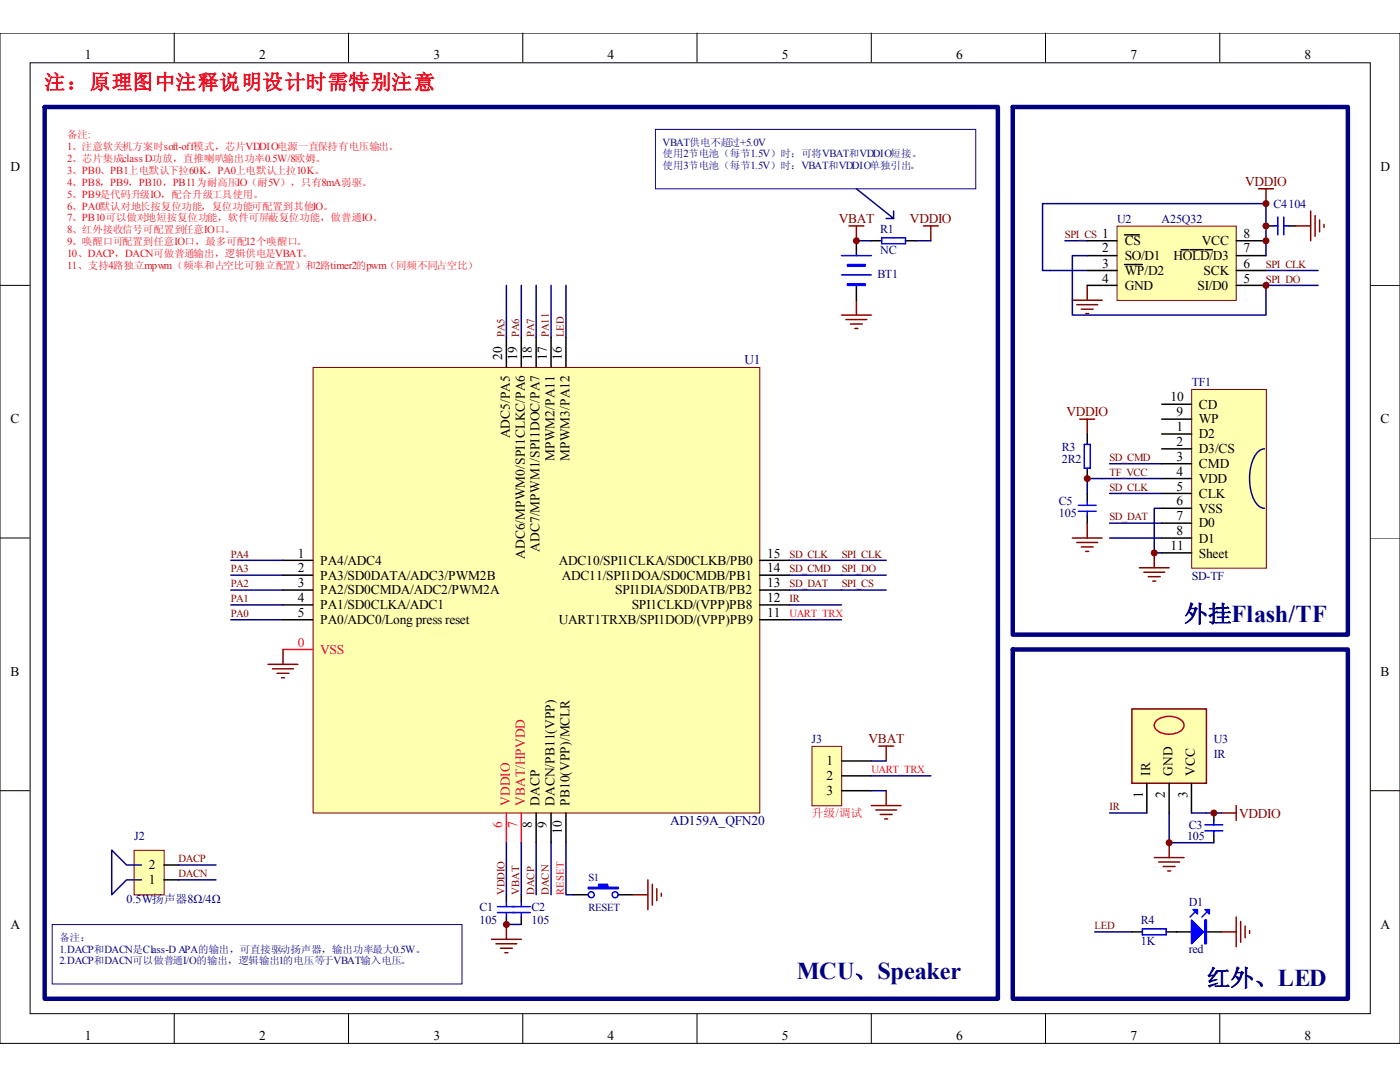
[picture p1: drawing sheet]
<svg xmlns="http://www.w3.org/2000/svg" width="279mm" height="216mm" viewBox="0 0 279 216" stroke-linecap="round" stroke-linejoin="round" font-family="sans-serif">
<g fill="none" stroke="#000" stroke-width=".2">
<path d="M0 6.6h279.4v201.6h-279.4zM6 12.5h267.5v189.8h-267.5zM34.8 6.5v6M69.6 6.5v6M104.3 6.5v6M139.1 6.5v6M173.9 6.5v6M208.7 6.5v6M243.4 6.5v6M0 56.9h5.9M273.5 56.9h5.9M0 107.4h5.9"/>
<path d="M273.5 107.4h5.9M0 157.8h5.9M273.5 157.8h5.9M34.8 202.3v5.9M69.6 202.3v5.9M104.3 202.3v5.9M139.1 202.3v5.9M173.9 202.3v5.9M208.7 202.3v5.9M243.4 202.3v5.9"/>
</g>
<path d="M8.9 21.4h190.2v177.9h-190.2zM202.1 21.4h66.9v105.2h-66.9z" fill="none" stroke="#000080" stroke-width=".89"/>
<path d="M230.4 171.1h5.9M231.2 172h4.2M232.1 172.9h2.4M233 173.8h.6M233.3 168.2v2.9M243.7 162.2h3M246.7 160.7v3" fill="none" stroke="#800000" stroke-width=".3"/>
<path d="M225.9 141.5h14.9v14.8h-14.9z" fill-rule="evenodd" fill="#ffffb0" stroke="#800000" stroke-width=".3"/>
<path d="M228.9 156.3v5.9M233.3 156.3v5.9M237.8 156.3v5.9" fill="none" stroke="#000" stroke-width=".3"/>
<path d="M230.7 143.9a4.1 4.1 0 0 1 5.3 0 1.38 1.38 0 0 1-.8 2.2 4.2 4.2 0 0 1-4.5-.6 1.17 1.17 0 0 1 0-1.6z" fill="none" stroke="#bf0000" stroke-width=".3"/>
<path d="M221.4 162.2h7.5M237.8 162.2h3" fill="none" stroke="#000080" stroke-width=".3"/>
<path d="M26.8 169.8h6v8.8h-6z" fill="#ffffb0"/>
<path d="M26.8 169.7h6v8.9h-6z" fill="none" stroke="#800000" stroke-width=".2"/>
<path d="M32.7 175.6h3M32.7 172.6h3M242.2 162.2v1.5M242.2 166.7v1.5" fill="none" stroke="#000" stroke-width=".3"/>
<path d="M240.5 165.8h3.5M240.5 164.6h3.5M242.2 163.7v.9M242.2 165.8v.9" fill="none" stroke="#00f" stroke-width=".3"/>
<path d="M209.5 54h7.5M212.5 48h4.5M252.7 54h10.4M252.7 56.9h10.4M35.7 172.6h7.4M35.7 175.6h7.4M233.3 162.2v6h8.9M240.8 162.2h2.9" fill="none" stroke="#000080" stroke-width=".3"/>
<path d="M251.2 37.7h2.9M252.7 37.7v2.9M214 59.9h6M217 56.9v3M214.9 60.8h4.2M215.8 61.7h2.4M216.7 62.6h.6" fill="none" stroke="#800000" stroke-width=".3"/>
<path d="M223 45.2h23.7v14.7h-23.7z" fill="#ffffb0"/>
<path d="M222.9 45.1h23.8v14.8h-23.8z" fill="none" stroke="#800000" stroke-width=".2"/>
<g fill="none" stroke="#000" stroke-width=".3">
<path d="M217 48h5.9M217 51h5.9M217 54h5.9M217 56.9h5.9M224.4 46.9h3M224.4 52.8h3.6M235.7 49.8h1.5M237.5 49.8h2.7M240.5 49.8h1.5M246.7 48h6M246.7 51h6M246.7 54h6"/>
<path d="M246.7 56.9h6M252.7 45.1h1.4M257.1 45.1h1.5"/>
</g>
<path d="M254.1 45.1h.9M255 43.3v3.6M256.2 45.1h.9M256.2 43.3v3.6" fill="none" stroke="#00f" stroke-width=".3"/>
<path d="M217 51h-3v11.9h38.7v-6M252.7 51v-10.4h-44.6v13.4h1.4M221.4 92.5h10.4M221.4 98.5h10.4M221.4 104.4h10.4M231.8 101.4h-1.4v8.9h1.4" fill="none" stroke="#000080" stroke-width=".3"/>
<g fill="none" stroke="#800000" stroke-width=".3">
<path d="M169.4 45.1h3M170.9 45.1v2.9M170.9 59.9v3M258.6 45.1h3M261.6 42.1v5.9M262.5 43v4.2M263.4 43.9v2.4M264.2 44.8v.6M167.9 62.9h6M168.8 63.8h4.2M169.7 64.7h2.4M170.6 65.5h.6"/>
<path d="M227.4 113.3h5.9M228.3 114.2h4.1M229.2 115.1h2.3M230.1 116h.6M230.4 110.3v3"/>
</g>
<path d="M130.8 25.8h63.9v11.9h-63.9z" fill="none" stroke="#11037f" stroke-width=".2"/>
<path d="M237.9 77.8h14.8v35.6h-14.8z" fill="#ffffb0"/>
<path d="M237.8 77.7h14.9v35.7h-14.9z" fill="none" stroke="#800000" stroke-width=".2"/>
<g fill="none" stroke="#000" stroke-width=".3">
<path d="M170.9 48v3M170.9 56.9v3M173.9 48h2.1M180.7 48h2.1M217 86.6v2.1M217 93.4v2.1M217 98.5v1.4M231.8 80.7h6M231.8 95.5h6M231.8 98.5h6M231.8 89.6h6M231.8 92.5h6"/>
<path d="M231.8 83.6h6M231.8 86.6h6M217 102.9v1.5M231.8 104.4h6M231.8 101.4h6M231.8 107.4h6M231.8 110.3h6M225.9 185.9h2.1M232.7 185.9h5.1M240.8 185.9h2.9"/>
</g>
<path d="M170.9 37.7l7.4 5.9h-1.4M178.3 42.1v1.5M252.4 89.6a3.4 3.4 0 0 0-2.6 2.9 9.9 9.9 0 0 0 1.1 8.1l.9 .7 .6 .1M28.2 172.6h-2.9l-3-3v8.9l3-2.9h2.9" fill="none" stroke="#11037f" stroke-width=".3"/>
<path d="M170.9 48h3M182.8 48h3M231.8 95.5h-14.8v3M221.4 107.4h10.4M218.5 185.9h7.4" fill="none" stroke="#000080" stroke-width=".3"/>
<g fill="none" stroke="#800000" stroke-width=".3">
<path d="M184.3 45.1h3M185.8 45.1v2.9M215.5 83.6h3M217 83.6v3M214 107.4h6M214.9 108.2h4.2M215.8 109.1h2.4M216.7 110h.6M217 104.4v3M243.7 185.9h3M246.7 183v5.9M247.6 183.9v4.1"/>
<path d="M248.5 184.8v2.3M249.4 185.7v.5"/>
</g>
<path d="M167.9 54.9h6M167.9 51h6M176 47.5h4.7v1.1h-4.7zM216.4 88.7h1.2v4.7h-1.2zM217 99.9v.9M215.2 102h3.6M215.2 100.8h3.6M217 102v.9M228 185.4h4.7v1.1h-4.7zM238.7 181.8l-1.2 1.2M241.1 181.8l-1.2 1.2" fill="none" stroke="#00f" stroke-width=".3"/>
<g fill="#00f" stroke="#00f" stroke-width=".3">
<path d="M240.5 181.5h.9v.9z"/>
<path d="M238.1 181.5h.9v.9z"/>
<path d="M237.8 183.6l2.4 2.3-2.4 2.4z"/>
<path d="M169.1 52.8h3.6v.3h-3.6z" fill-rule="evenodd"/>
<path d="M169.1 56.6h3.6v.3h-3.6z" fill-rule="evenodd"/>
<path d="M240.5 183.6h.3v4.7h-.3z" fill-rule="evenodd"/>
</g>
<path d="M10.4 184.5h81.8v11.8h-81.8z" fill="none" stroke="#11037f" stroke-width=".2"/>
<path d="M162.1 149h5.9v11.8h-5.9z" fill="#ffffb0"/>
<path d="M162.1 148.9h5.9v11.9h-5.9z" fill="none" stroke="#800000" stroke-width=".2"/>
<path d="M167.9 151.8h6M167.9 154.8h6M167.9 157.8h6M101.1 178.5v1.5M104 178.5v1.5M114.4 178.5h3M123.4 178.5h2.9M101.1 183v1.5M104 183v1.5" fill="none" stroke="#000" stroke-width=".3"/>
<g fill="none" stroke="#800000" stroke-width=".3">
<path d="M175.4 148.9h2.9M176.9 148.9v2.9M176.9 157.8v2.9M126.3 178.5h3M129.3 175.6v5.9M130.2 176.5v4.1M131.1 177.3v2.4M132 178.2v.6M173.9 160.7h5.9M174.8 161.6h4.1M175.7 162.5h2.3M176.6 163.4h.5"/>
<path d="M98.1 187.4h5.9M99 188.3h4.1M99.9 189.2h2.4M100.8 190.1h.6M101.1 184.5v2.9"/>
</g>
<g fill="none" stroke="#000080" stroke-width=".3">
<path d="M110 56.9v10.4M113 56.9v10.4M46.1 111.8h10.4M46.1 117.7h10.4M46.1 114.8h10.4M157.5 111.8h19.4M157.5 117.7h19.4M157.5 114.8h19.4M46.1 123.7h10.4M46.1 120.7h10.4M157.5 123.7h10.4M157.5 120.7h10.4"/>
<path d="M173.9 154.8h11.9M173.9 157.8h3M173.9 151.8h3M107 168.2v10.3M110 168.2v10.3"/>
</g>
<g fill="none" stroke="#00f" stroke-width=".3">
<path d="M99.3 182.1h6.5M99.3 180.9h6.5M101.1 180v.9M101.1 182.1v.9M104 180v.9M104 182.1v.9"/>
<circle cx="118" cy="178.5" r=".59"/>
<circle cx="122.8" cy="178.5" r=".59"/>
</g>
<path d="M117.4 177h2.1v-.5h1.8v.5h2.1v.3h-6z" fill-rule="evenodd" fill="#00f" stroke="#00f" stroke-width=".3"/>
<path d="M202.1 129.6h66.9v69.7h-66.9z" fill="none" stroke="#000080" stroke-width=".89"/>
<path d="M62.6 73.4h89v88.8h-89z" fill="#ffffb0"/>
<path d="M62.5 73.3h89.1v88.9h-89.1z" fill="none" stroke="#800000" stroke-width=".2"/>
<g fill="none" stroke="#000" stroke-width=".3">
<path d="M101.1 67.3v6M104 67.3v6M107 67.3v6M110 67.3v6M113 67.3v6M56.5 117.7h5.9M56.5 114.8h5.9M56.5 111.8h5.9M151.6 117.7h5.9M151.6 114.8h5.9M151.6 111.8h5.9M56.5 123.7h5.9"/>
<path d="M56.5 120.7h5.9M151.6 123.7h5.9M151.6 120.7h5.9M107 162.2v6M110 162.2v6M113 162.2v6"/>
</g>
<path d="M56.5 129.6h5.9M101.1 162.2v6M104 162.2v6" fill="none" stroke="#ee0e22" stroke-width=".3"/>
<path d="M101.1 56.9v10.4M104 56.9v10.4M107 56.9v10.4M101.1 168.2v10.3M104 168.2v10.3M113 168.2v10.3h1.4M101.1 184.5h2.9" fill="none" stroke="#000080" stroke-width=".3"/>
<path d="M53.5 132.6h5.9M54.4 133.5h4.2M55.3 134.3h2.4M56.2 135.2h.6M56.5 129.6v3" fill="none" stroke="#800000" stroke-width=".3"/>
<g fill="#800000" stroke="#800000" stroke-width=".2">
<circle cx="233.3" cy="168.2" r=".59"/>
<circle cx="242.2" cy="162.2" r=".59"/>
<circle cx="252.6" cy="56.9" r=".6"/>
<circle cx="252.6" cy="40.6" r=".59"/>
<circle cx="252.6" cy="48" r=".59"/>
<circle cx="252.6" cy="45.1" r=".59"/>
<circle cx="170.9" cy="48" r=".59"/>
<circle cx="230.4" cy="110.3" r=".59"/>
<circle cx="217" cy="95.5" r=".59"/>
<circle cx="101.1" cy="184.5" r=".59"/>
</g>
<text font-size="4.8" fill="#000080" x="159" y="195.3">MCU、Speaker</text>
<g font-size="4.7" fill="#000080">
<text x="236.3" y="124.1">外挂Flash/TF</text>
<text x="240.8" y="196.8">红外、LED</text>
</g>
<text font-size="4.2" fill="#ee0e22" x="8.9" y="17.8">注：原理图中注释说明设计时需特别注意</text>
<g font-size="2.7">
<text x="16.9" y="11.9">1</text>
<text x="51.7" y="11.9">2</text>
<text x="86.5" y="11.9">3</text>
<text x="121.2" y="11.9">4</text>
<text x="156" y="11.9">5</text>
<text x="190.8" y="11.9">6</text>
<text x="225.6" y="11.9">7</text>
<text x="260.3" y="11.9">8</text>
<text x="2.1" y="34.1">D</text>
<text x="275.5" y="34.1">D</text>
<text x="220" y="47.4">1</text>
<text x="248.2" y="47.4">8</text>
<text x="220" y="50.4">2</text>
<text x="220" y="53.4">3</text>
<text x="224.5" y="48.9">CS</text>
<text x="224.5" y="51.9">SO/D1</text>
<text x="234.2" y="51.9">HOLD/D3</text>
<text x="239.9" y="48.9">VCC</text>
<text x="248.2" y="53.4">6</text>
<text x="248.2" y="50.4">7</text>
<text x="220" y="56.4">4</text>
<text x="224.5" y="54.9">WP/D2</text>
<text x="224.5" y="57.8">GND</text>
<text x="239" y="57.8">SI/D0</text>
<text x="240.2" y="54.9">SCK</text>
<text x="248.2" y="56.4">5</text>
<text x="100.2" y="71.8" transform="rotate(-90 100.2 71.8)">20</text>
<text x="103.2" y="71.8" transform="rotate(-90 103.2 71.8)">19</text>
<text x="106.2" y="71.8" transform="rotate(-90 106.2 71.8)">18</text>
<text x="109.1" y="71.8" transform="rotate(-90 109.1 71.8)">17</text>
<text x="112.1" y="71.8" transform="rotate(-90 112.1 71.8)">16</text>
<text x="233.6" y="80.1">10</text>
<text x="234.8" y="83.1">9</text>
<text x="239.3" y="81.5">CD</text>
<text x="2.1" y="84.5">C</text>
<text x="101.8" y="87.5" transform="rotate(-90 101.8 87.5)">ADC5/PA5</text>
<text x="234.8" y="89">2</text>
<text x="234.8" y="86">1</text>
<text x="239.3" y="84.5">WP</text>
<text x="239.3" y="87.5">D2</text>
<text x="275.5" y="84.5">C</text>
<text x="110.7" y="91.9" transform="rotate(-90 110.7 91.9)">MPWM2/PA11</text>
<text x="113.6" y="91.9" transform="rotate(-90 113.6 91.9)">MPWM3/PA12</text>
<text x="234.8" y="94.9">4</text>
<text x="234.8" y="91.9">3</text>
<text x="239.3" y="90.4">D3/CS</text>
<text x="239.3" y="93.4">CMD</text>
<text x="234.8" y="97.9">5</text>
<text x="234.8" y="100.8">6</text>
<text x="239.3" y="96.4">VDD</text>
<text x="239.3" y="99.3">CLK</text>
<text x="234.8" y="103.8">7</text>
<text x="234.8" y="106.8">8</text>
<text x="239.3" y="105.2">D0</text>
<text x="239.3" y="102.3">VSS</text>
<text x="59.4" y="111.3">1</text>
<text x="63.9" y="112.7">PA4/ADC4</text>
<text x="104.7" y="111.5" transform="rotate(-90 104.7 111.5)">ADC6/MPWM0/SPI1CLKC/PA6</text>
<text x="107.7" y="110.1" transform="rotate(-90 107.7 110.1)">ADC7/MPWM1/SPI1DOC/PA7</text>
<text x="111.5" y="112.7">ADC10/SPI1CLKA/SD0CLKB/PB0</text>
<text x="153.1" y="111.3">15</text>
<text x="233.6" y="109.7">11</text>
<text x="239.3" y="108.3">D1</text>
<text x="239.3" y="111.3">Sheet</text>
<text x="59.4" y="117.2">3</text>
<text x="59.4" y="114.2">2</text>
<text x="63.9" y="118.6">PA2/SD0CMDA/ADC2/PWM2A</text>
<text x="63.9" y="115.7">PA3/SD0DATA/ADC3/PWM2B</text>
<text x="112.1" y="115.7">ADC11/SPI1DOA/SD0CMDB/PB1</text>
<text x="122.8" y="118.6">SPI1DIA/SD0DATB/PB2</text>
<text x="153.1" y="114.2">14</text>
<text x="153.1" y="117.2">13</text>
<text x="59.4" y="123.1">5</text>
<text x="59.4" y="120.1">4</text>
<text x="63.9" y="124.5">PA0/ADC0/Long press reset</text>
<text x="63.9" y="121.6">PA1/SD0CLKA/ADC1</text>
<text x="111.5" y="124.5">UART1TRXB/SPI1DOD/(VPP)PB9</text>
<text x="126.1" y="121.6">SPI1CLKD/(VPP)PB8</text>
<text x="153.1" y="120.1">12</text>
<text x="153.1" y="123.1">11</text>
<text x="2.1" y="135">B</text>
<text x="275.5" y="135">B</text>
<text x="164.9" y="152.7">1</text>
<text x="164.9" y="155.7">2</text>
<text x="229.5" y="154.8" transform="rotate(-90 229.5 154.8)">IR</text>
<text x="234" y="154.8" transform="rotate(-90 234 154.8)">GND</text>
<text x="238.4" y="154.8" transform="rotate(-90 238.4 154.8)">VCC</text>
<text x="107.7" y="160.8" transform="rotate(-90 107.7 160.8)">DACP</text>
<text x="110.7" y="160.8" transform="rotate(-90 110.7 160.8)">DACN/PB11(VPP)</text>
<text x="113.6" y="160.8" transform="rotate(-90 113.6 160.8)">PB10(VPP)/MCLR</text>
<text x="164.9" y="158.7">3</text>
<text x="228.1" y="159.3" transform="rotate(-90 228.1 159.3)">1</text>
<text x="232.5" y="159.3" transform="rotate(-90 232.5 159.3)">2</text>
<text x="237" y="159.3" transform="rotate(-90 237 159.3)">3</text>
<text x="106.2" y="165.2" transform="rotate(-90 106.2 165.2)">8</text>
<text x="109.1" y="165.2" transform="rotate(-90 109.1 165.2)">9</text>
<text x="112.1" y="166.4" transform="rotate(-90 112.1 166.4)">10</text>
<text x="29.7" y="173.5">2</text>
<text x="29.7" y="176.4">1</text>
<text x="2.1" y="185.3">A</text>
<text x="275.5" y="185.3">A</text>
<text x="16.9" y="207.6">1</text>
<text x="51.7" y="207.6">2</text>
<text x="86.5" y="207.6">3</text>
<text x="121.2" y="207.6">4</text>
<text x="156" y="207.6">5</text>
<text x="190.8" y="207.6">6</text>
<text x="225.6" y="207.6">7</text>
<text x="260.3" y="207.6">8</text>
</g>
<g font-size="2.7" fill="#800000">
<text x="248.5" y="37.1">VDDIO</text>
<text x="167.4" y="44.4">VBAT</text>
<text x="181.6" y="44.4">VDDIO</text>
<text x="212.9" y="83.1">VDDIO</text>
<text x="173.3" y="148.3">VBAT</text>
<text x="247.3" y="163.2">VDDIO</text>
</g>
<g font-size="2.7" fill="#000080">
<text x="148.6" y="72.6">U1</text>
<text x="133.8" y="164.6">AD159A_QFN20</text>
</g>
<g font-size="2.7" fill="#ee0e22">
<text x="59.4" y="129">0</text>
<text x="63.9" y="130.5">VSS</text>
<text x="101.8" y="160.8" transform="rotate(-90 101.8 160.8)">VDDIO</text>
<text x="104.7" y="160.8" transform="rotate(-90 104.7 160.8)">VBAT/HPVDD</text>
<text x="100.2" y="165.2" transform="rotate(-90 100.2 165.2)">6</text>
<text x="103.2" y="165.2" transform="rotate(-90 103.2 165.2)">7</text>
</g>
<g font-size="2.4" fill="#000080">
<text x="254.2" y="41.5">C4104</text>
<text x="175.7" y="46.5">R1</text>
<text x="222.9" y="44.4">U2</text>
<text x="231.8" y="44.4">A25Q32</text>
<text x="175.7" y="50.6">NC</text>
<text x="175.1" y="55.5">BT1</text>
<text x="237.8" y="77">TF1</text>
<text x="211.9" y="90.1">R3</text>
<text x="211.9" y="92.5">2R2</text>
<text x="211.3" y="100.8">C5</text>
<text x="211.3" y="103.1">105</text>
<text x="237.8" y="115.7">SD-TF</text>
<text x="162" y="148.3">J3</text>
<text x="242.2" y="148.3">U3</text>
<text x="242.2" y="151.2">IR</text>
<text x="26.8" y="167.6">J2</text>
<text x="236.9" y="167.6">105</text>
<text x="237.2" y="165.4">C3</text>
<text x="25.2" y="180.3">0.5W扬声器8Ω/4Ω</text>
<text x="95.7" y="181.8">C1</text>
<text x="95.7" y="184.4">105</text>
<text x="106.1" y="181.8">C2</text>
<text x="106.1" y="184.4">105</text>
<text x="227.7" y="184.4">R4</text>
<text x="237.2" y="180.8">D1</text>
<text x="227.7" y="188.6">1K</text>
<text x="237.2" y="190.1">red</text>
</g>
<text font-size="2.4" fill="#ee0e22" x="162" y="163.1">升级/调试</text>
<g font-size="2.1" fill="#ee0e22">
<text x="13.4" y="27.6">备注:</text>
<text x="13.4" y="30">1、注意软关机方案时soft-off模式，芯片VDDIO电源一直保持有电压输出。</text>
<text x="13.4" y="32.3">2、芯片集成class D功放，直推喇叭输出功率0.5W/8欧姆。</text>
<text x="13.4" y="34.7">3、PB0、PB1上电默认下拉60K，PA0上电默认上拉10K。</text>
<text x="13.4" y="37.1">4、PB8，PB9，PB10，PB11为耐高压IO（耐5V），只有8mA弱驱。</text>
<text x="13.4" y="39.5">5、PB9是代码升级IO，配合升级工具使用。</text>
<text x="13.4" y="41.8">6、PA0默认对地长按复位功能，复位功能可配置到其他IO。</text>
<text x="13.4" y="44.2">7、PB10可以做对地短按复位功能，软件可屏蔽复位功能，做普通IO。</text>
<text x="13.4" y="46.6">8、红外接收信号可配置到任意IO口。</text>
<text x="13.4" y="48.9">9、唤醒口可配置到任意IO口，最多可配12个唤醒口。</text>
<text x="13.4" y="51.3">10、DACP，DACN可做普通输出，逻辑供电是VBAT。</text>
<text x="13.4" y="53.7">11、支持4路独立mpwm（频率和占空比可独立配置）和2路timer2的pwm（同频不同占空比）</text>
<text x="157.6" y="123.1">UART_TRX</text>
<text x="173.9" y="154.2">UART_TRX</text>
<text x="112.5" y="178.6" transform="rotate(-90 112.5 178.6)">RESET</text>
</g>
<g font-size="2.1" fill="#11037f">
<text x="132.2" y="29">VBAT供电不超过+5.0V</text>
<text x="132.2" y="31.4">使用2节电池（每节1.5V）时：可将VBAT和VDDIO短接。</text>
<text x="132.2" y="33.8">使用3节电池（每节1.5V）时：VBAT和VDDIO单独引出。</text>
<text x="11.9" y="187.7">备注：</text>
<text x="11.9" y="190.1">1.DACP和DACN是Class-D APA的输出，可直接驱动扬声器，输出功率最大0.5W。</text>
<text x="11.9" y="192.4">2.DACP和DACN可以做普通I/O的输出，逻辑输出1的电压等于VBAT输入电压。</text>
</g>
<g font-size="2.1" fill="#800000">
<text x="212.5" y="47.4">SPI_CS</text>
<text x="252.6" y="53.4">SPI_CLK</text>
<text x="252.6" y="56.4">SPI_DO</text>
<text x="100.7" y="67.3" transform="rotate(-90 100.7 67.3)">PA5</text>
<text x="103.6" y="67.3" transform="rotate(-90 103.6 67.3)">PA6</text>
<text x="106.6" y="67.3" transform="rotate(-90 106.6 67.3)">PA7</text>
<text x="109.6" y="67.3" transform="rotate(-90 109.6 67.3)">PA11</text>
<text x="112.5" y="67.3" transform="rotate(-90 112.5 67.3)">LED</text>
<text x="221.4" y="91.9">SD_CMD</text>
<text x="221.4" y="94.9">TF_VCC</text>
<text x="221.4" y="97.9">SD_CLK</text>
<text x="221.4" y="103.8">SD_DAT</text>
<text x="46.1" y="111.3">PA4</text>
<text x="157.6" y="111.3">SD_CLK</text>
<text x="168" y="111.3">SPI_CLK</text>
<text x="46.1" y="117.2">PA2</text>
<text x="46.1" y="114.2">PA3</text>
<text x="157.6" y="114.2">SD_CMD</text>
<text x="157.6" y="117.2">SD_DAT</text>
<text x="168" y="117.2">SPI_CS</text>
<text x="168" y="114.2">SPI_DO</text>
<text x="46.1" y="123.1">PA0</text>
<text x="46.1" y="120.1">PA1</text>
<text x="157.6" y="120.1">IR</text>
<text x="221.4" y="161.6">IR</text>
<text x="35.6" y="172">DACP</text>
<text x="35.6" y="175">DACN</text>
<text x="100.7" y="178.6" transform="rotate(-90 100.7 178.6)">VDDIO</text>
<text x="103.6" y="178.6" transform="rotate(-90 103.6 178.6)">VBAT</text>
<text x="106.6" y="178.6" transform="rotate(-90 106.6 178.6)">DACP</text>
<text x="109.6" y="178.6" transform="rotate(-90 109.6 178.6)">DACN</text>
<text x="218.4" y="185.3">LED</text>
</g>
<g font-size="2.1" fill="#000080">
<text x="117.4" y="175.9">S1</text>
<text x="117.4" y="181.8">RESET</text>
</g>
</svg>
